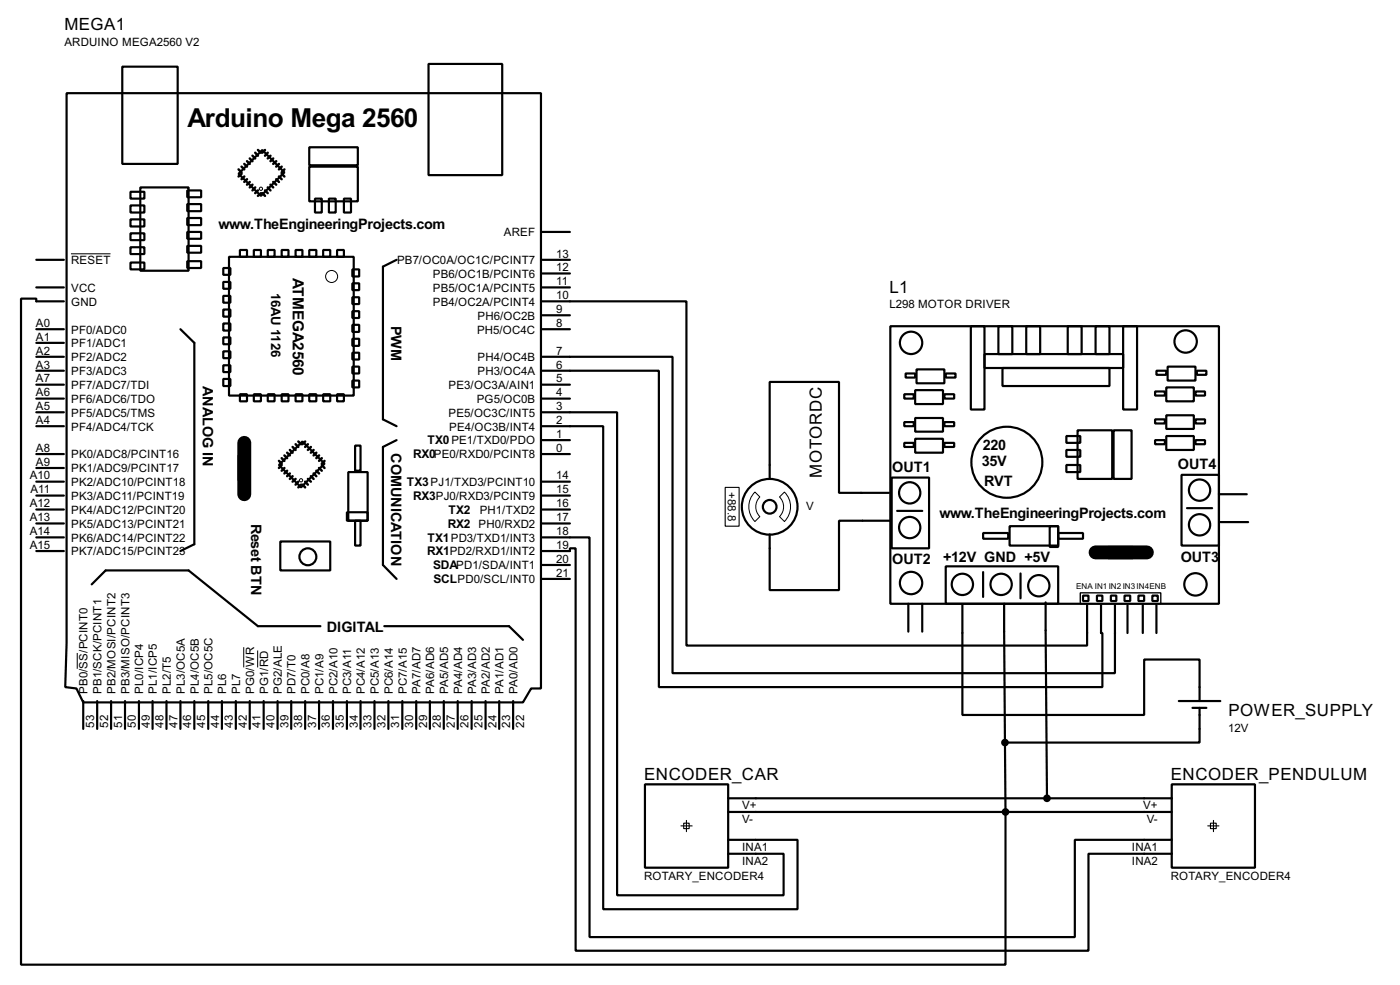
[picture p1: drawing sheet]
<svg xmlns="http://www.w3.org/2000/svg" width="256mm" height="180mm" viewBox="0 0 256 180" stroke-linecap="round" stroke-linejoin="round" font-family="sans-serif">
<g fill="none" stroke="#000" stroke-width=".4">
<path d="M12.2 17.1h86.9v108.9h-1.8l-1.5 2.6h-80.5l-1.3-2.6-2-.2 .2-8.1zM22.4 12.2h10.2v17.8h-10.2zM78.5 11.7h13.5v20.4h-13.5zM23.9 35.1h2.6v1.3h-2.6zM23.9 37.6h2.6v1.3h-2.6zM25.7 34.3h8.9v15.3h-8.9zM34.3 34.9h2.6v1.2h-2.6zM34.3 37.4h2.6v1.3h-2.6zM34.3 39.9h2.6v1.3h-2.6zM48.1 27.5l4 4.1-4.3 4.3-4.1-4.1zM56.7 30.5h8.9v6.4h-8.9zM56.7 27h8.9v3.3h-8.9z"/>
<path d="M57.7 36.4h1.3v2.5h-1.3zM60.3 36.4h1.2v2.5h-1.2zM63 36.4h1.3v2.5h-1.3zM6.7 52.6h5M6.7 47.6h5M11.7 55.2h-5v-.5h-2.8v121.9h180.3l-.1-40.7M23.9 40.2h2.6v1.3h-2.6zM23.9 42.7h2.6v1.3h-2.6zM23.9 45.3h2.6v1.2h-2.6zM23.9 48.1h2.6v1.2h-2.6zM34.3 42.5h2.6v1.2h-2.6zM34.3 45h2.6v1.3h-2.6z"/>
<path d="M34.3 47.8h2.6v1.3h-2.6zM40.9 49.1h1.3v1.2h-1.3zM40.9 51.6h1.3v1.3h-1.3zM40.9 54.2h1.3v1.2h-1.3zM40.9 56.7h1.3v1.3h-1.3zM40.9 59.2h1.3v1.3h-1.3zM42 47h22.8v25.4h-22.8zM44 45.8h1.3v1.2h-1.3zM46.5 45.8h1.3v1.2h-1.3zM49.1 45.8h1.2v1.2h-1.2zM51.6 45.8h1.3v1.2h-1.3zM54.2 45.8h1.2v1.2h-1.2z"/>
<path d="M56.7 45.8h1.3v1.2h-1.3zM59.2 45.8h1.3v1.2h-1.3zM61.8 45.8h1.2v1.2h-1.2zM64.6 49.3h1.2v1.3h-1.2zM64.6 51.9h1.2v1.2h-1.2zM64.6 54.4h1.2v1.3h-1.2zM64.6 57h1.2v1.2h-1.2zM64.6 59.5h1.2v1.3h-1.2zM72.7 47.6l-2.5 1.2v28l2.5 1.2M99.4 55.2h26.4v63h73.4v-7.4M99.4 57.7h5M99.4 52.6h5"/>
<path d="M99.4 50.1h5M99.4 47.6h5M99.4 42.5h5M163.1 59.7h60.2v50.8h-60.2zM177.9 59.7h2.5v15.3h-2.5zM182.9 59.7h2.6v5.1h-2.6zM188 59.7h2.6v5.1h-2.6zM195.6 59.7h2.6v5.1h-2.6zM200.7 59.7h2.6v5.1h-2.6zM205.8 59.7h2.5v15.3h-2.5zM6.7 78h5M6.7 75.5h5"/>
<path d="M6.7 73h5M6.7 70.4h5M6.7 67.9h5M6.7 65.3h5M6.7 60.3h5M6.7 62.8h5M33.1 60.3l2.5 2.5v36.8l-2.5 1.3M40.9 61.8h1.3v1.2h-1.3zM40.9 64.3h1.3v1.3h-1.3zM40.9 66.9h1.3v1.2h-1.3zM40.9 69.4h1.3v1.3h-1.3zM44 72.2h1.3v1.3h-1.3z"/>
<path d="M46.5 72.2h1.3v1.3h-1.3zM49.1 72.2h1.2v1.3h-1.2zM51.6 72.2h1.3v1.3h-1.3zM54.2 72.2h1.2v1.3h-1.2zM56.7 72.2h1.3v1.3h-1.3zM59.2 72.2h1.3v1.3h-1.3zM61.8 72.2h1.2v1.3h-1.2zM64.6 62h1.2v1.3h-1.2zM64.6 64.6h1.2v1.2h-1.2zM64.6 67.1h1.2v1.3h-1.2zM64.6 69.7h1.2v1.2h-1.2zM99.4 67.9h21.3v57.9h81.3v-9.9h-.3v-5.1"/>
<path d="M99.4 65.3h23.8v57.9h81.1v-12.4M99.4 75.5h13.7v88.4h30.5v-7.6h-10.2M99.4 78h11.1v88.4h35.6v-12.7h-12.7M99.4 73h5M99.4 70.4h5M99.4 60.3h5M165.7 72.2h1.7v.8h-1.7zM165.7 77.3h1.7v.7h-1.7zM165.9 68.4h1.8v.7h-1.8zM167.7 71.4h5.1v2.6h-5.1zM167.7 76.5h5.1v2.5h-5.1zM167.9 67.6h5.1v2.6h-5.1z"/>
<path d="M173 72.2h1.8v.8h-1.8zM173 77.3h1.8v.7h-1.8zM173.3 68.4h1.8v.7h-1.8zM180.4 64.8h25.4v2.6h-25.4zM183.7 67.4h19.6v3.3h-19.6zM195.4 79.8h2.5v1.3h-2.5zM197.4 78.8h6.4v8.9h-6.4zM204 78.8h3.3v8.9h-3.3zM211.6 71.7h1.8v.7h-1.8zM211.6 76.8h1.8v.7h-1.8zM211.9 67.9h1.8v.7h-1.8zM213.7 70.9h5v2.6h-5z"/>
<path d="M213.7 76h5v2.5h-5zM213.7 79.8h5v2.6h-5zM213.9 67.1h5.1v2.6h-5.1zM219 71.7h1.8v.7h-1.8zM219 76.8h1.8v.7h-1.8zM219.3 67.9h1.7v.7h-1.7zM6.7 98.4h5M6.7 95.8h5M6.7 93.3h5M6.7 90.7h5M6.7 88.2h5M6.7 83.1h5"/>
<path d="M6.7 85.7h5M43.7 83.4h2.1v4.5h-2.1zM51.1 85.1l4.3-4.3 4.1 4.1-4.3 4.3zM51.4 99.1h9.1v5.3h-9.1zM63.6 93.8h3.8v1.5h-3.8zM63.8 86.4h3.6v8.9h-3.6zM65.1 81.6h1v4.6h-1zM65.1 95.3h1v4.6h-1zM72.7 80.6l-2.5 1.2v21.6l2.5 2.6M99.4 98.4h8.6v73.1h88.9v-17.8h17.8M99.4 95.8h5M99.4 93.3h5"/>
<path d="M99.4 90.7h5M99.4 88.2h5M99.4 83.1h5M99.4 80.6h5M141 87.7v-17.8h12.7v20.3h9.2M163.1 95.3h-9.4v12.7h-12.7v-10.2M163.4 87.4h6.8v13h-6.8zM164.4 93.5h4.6M165.7 81.1h1.7v.7h-1.7zM167.7 80.3h5.1v2.6h-5.1zM173 81.1h1.8v.7h-1.8zM180.1 97.6h4.6v1h-4.6z"/>
<path d="M185 96.3h8.9v3.6h-8.9zM192.3 96.3h1.6v3.8h-1.6zM193.9 97.6h4.5v1h-4.5zM195.4 82.4h2.5v1.2h-2.5zM195.4 85.1h2.5v1.3h-2.5zM211.6 80.6h1.8v.7h-1.8zM216.5 86.9h6.8v13h-6.8zM217.5 93h4.6M219 80.6h1.8v.7h-1.8zM223.3 90.5h5.1M223.6 95.6h5.1M6.7 100.9h5"/>
<path d="M16.8 107l2.6-2.6h15.2l12.7 10.2h11.4M70.4 114.6h22.9l2.5 2.5M99.4 100.9h5v-.5h1.1v73.6h93.9v-17.7h15.3M99.4 106h5M99.4 103.4h5M166.4 110.5v5.1M169 110.5v5.1M173.3 103.7h20.6v6.8h-20.6zM176.3 110.8v20.1h33.3v-10.2h10.2v7.6M180.1 104.7v4.6M184 110.5l.1 25.4M187 105v4.5"/>
<path d="M191.6 110.3l.2 35.8M198.4 109h1v1h-1zM201 109h1v1h-1zM203 100.1h4.6v2.1h-4.6zM203.5 109h1v1h-1zM206 109h1.1v1h-1.1zM206.6 110.8v5.1M208.6 109h1v1h-1zM209.4 110.8v5.1M211.1 109h1v1h-1zM211.9 110.8v5.1M15.3 128.3v5.1"/>
<path d="M17.8 128.3v5.1M20.4 128.3v5.1M22.9 128.3v5.1M25.5 128.3v5.1M28 128.3v5.1M30.5 128.3v5.1M33.1 128.3v5.1M35.6 128.3v5.1M38.2 128.3v5.1M40.7 128.3v5.1M43.2 128.3v5.1M45.8 128.3v5.1"/>
<path d="M48.3 128.3v5.1M50.9 128.3v5.1M53.4 128.3v5.1M55.9 128.3v5.1M58.5 128.3v5.1M61 128.3v5.1M63.6 128.3v5.1M66.1 128.3v5.1M68.6 128.3v5.1M71.2 128.3v5.1M73.7 128.3v5.1M76.3 128.3v5.1"/>
<path d="M78.8 128.3v5.1M81.3 128.3v5.1M83.9 128.3v5.1M86.4 128.3v5.1M89 128.3v5.1M91.5 128.3v5.1M94 128.3v5.1M216 128.3h7.6M218.5 129.6h2.5M219.8 129.6v6.3h-35.7M118.2 143.6h15.2v15.2h-15.2zM133.4 146.1h81.3"/>
<path d="M133.4 148.6h81.3M214.7 143.6h15.2v15.2h-15.2z"/>
<circle cx="166.9" cy="62.8" r="2.05"/>
<circle cx="217.2" cy="62.5" r="2.05"/>
<circle cx="141" cy="92.8" r="5.1"/>
<circle cx="141" cy="92.8" r="1.25"/>
<circle cx="166.6" cy="90.2" r="1.95"/>
<circle cx="166.6" cy="96.6" r="1.95"/>
<circle cx="184.4" cy="84.6" r="6.5"/>
<circle cx="219.7" cy="89.7" r="1.95"/>
<circle cx="219.7" cy="96.1" r="1.95"/>
<circle cx="56.4" cy="101.9" r="1.55"/>
<circle cx="166.9" cy="106.7" r="2.05"/>
<circle cx="176.3" cy="107" r="1.95"/>
<circle cx="183.4" cy="107" r="1.95"/>
<circle cx="190.3" cy="107.2" r="1.95"/>
<circle cx="219" cy="107" r="2.05"/>
</g>
<path d="M44.8 81.1v9.4M200.7 101.1h9.4" fill="none" stroke="#000" stroke-width="2.6"/>
<path d="M197.9 108.5h14.8v2h-14.8z" fill="none" stroke="#000" stroke-width=".25"/>
<g fill="none" stroke="#000" stroke-width=".45">
<path d="M43.7 31l.6 .6M44.3 30.5l.5 .5M44.3 31.8l-.6 .5M44.8 30l.5 .5M44.8 32.3l-.5 .5M45.3 29.5l.5 .5M45.3 32.8l-.5 .5M45.8 29l.5 .5M45.8 33.3l-.5 .5M46.3 28.5l.5 .5M46.3 33.8l-.5 .5M46.8 28l.5 .5"/>
<path d="M46.8 34.3l-.5 .6M47.3 27.5l.5 .5M47.3 34.9l-.5 .5M47.8 35.4l-.5 .5M48.1 35.4l.5 .5M48.6 34.9l.5 .5M48.6 27.5l-.5 .5M49.1 34.3l.5 .6M49.1 28l-.5 .5M49.6 33.8l.5 .5M49.6 28.5l-.5 .5M50.1 33.3l.5 .5"/>
<path d="M50.1 29l-.5 .5M50.6 32.8l.5 .5M50.6 29.5l-.5 .5M51.1 32.3l.5 .5M51.1 30l-.5 .5M51.6 31.8l.5 .5M51.6 30.5l-.5 .5M52.1 31l-.5 .6M51.1 84.4l.5 .5M51.6 83.9l.5 .5M51.6 85.1l-.5 .6M52.1 83.4l.5 .5"/>
<path d="M52.1 85.7l-.5 .5M52.6 82.9l.5 .5M52.6 86.2l-.5 .5M53.1 82.4l.5 .5M53.1 86.7l-.5 .5M53.6 81.8l.6 .6M53.6 87.2l-.5 .5M54.2 81.3l.5 .5M54.2 87.7l-.6 .5M54.7 80.8l.5 .5M54.7 88.2l-.5 .5M55.2 88.7l-.5 .5"/>
<path d="M55.4 88.7l.5 .5M55.9 88.2l.5 .5M55.9 80.8l-.5 .5M56.4 87.7l.6 .5M56.4 81.3l-.5 .5M57 87.2l.5 .5M57 81.8l-.6 .6M57.5 86.7l.5 .5M57.5 82.4l-.5 .5M58 86.2l.5 .5M58 82.9l-.5 .5M58.5 85.7l.5 .5"/>
<path d="M58.5 83.4l-.5 .5M59 85.1l.5 .6M59 83.9l-.5 .5M59.5 84.4l-.5 .5"/>
</g>
<g fill="none" stroke="#000" stroke-width=".18">
<path d="M13 46.5h7.3M138.3 90.1l.9 .9a2.54 2.54 0 0 0 0 3.6l-.9 .9a3.8 3.8 0 0 1 0-5.4zM142.8 91l.9-.9a3.8 3.8 0 0 1 0 5.4l-.9-.9a2.54 2.54 0 0 0 0-3.6zM14.1 119.5v2.9M44.7 118.5v3.7M47.2 119.1v3.1"/>
<circle cx="47.8" cy="34.6" r=".3"/>
<circle cx="60.7" cy="50.6" r="1.1"/>
<circle cx="55.1" cy="87.9" r=".3"/>
</g>
<path d="M132.9 89.2h2.5v7.1h-2.5zM118.2 143.6h15.2v15.2h-15.2zM124.8 151.2h2M125.3 150.7h1v1h-1zM125.8 150.2v2M214.7 143.6h15.2v15.2h-15.2zM221.3 151.2h2M221.8 150.7h1v1h-1zM222.3 150.2v2" fill="none" stroke="#000" stroke-width=".2"/>
<g fill="#000" stroke="#000" stroke-width=".4">
<circle cx="184.1" cy="135.9" r=".5"/>
<circle cx="184.2" cy="148.6" r=".5"/>
<circle cx="191.8" cy="146.1" r=".5"/>
</g>
<text font-size="5.4" x="34.3" y="23.3">Arduino Mega 2560</text>
<g font-size="3.5">
<text x="11.8" y="5.5">MEGA1</text>
<text x="163" y="53.6">L1</text>
<text x="150.6" y="87.4" transform="rotate(-90 150.6 87.4)">MOTORDC</text>
<text x="225.1" y="131">POWER_SUPPLY</text>
<text x="118" y="142.8">ENCODER_CAR</text>
<text x="214.5" y="142.8">ENCODER_PENDULUM</text>
</g>
<text font-size="3.2" x="53.7" y="50.8" transform="rotate(90 53.7 50.8)">ATMEGA2560</text>
<g font-size="3">
<text x="40.1" y="41.9">www.TheEngineeringProjects.com</text>
<text x="71.6" y="59.6" transform="rotate(90 71.6 59.6)">PWM</text>
<text x="37.2" y="70.7" transform="rotate(90 37.2 70.7)">ANALOG IN</text>
<text x="71.7" y="83" transform="rotate(90 71.7 83)">COMUNICATION</text>
<text x="180.1" y="82.3">220</text>
<text x="163.4" y="86.4">OUT1</text>
<text x="179.9" y="85.4">35V</text>
<text x="180.3" y="88.9">RVT</text>
<text x="215.8" y="85.9">OUT4</text>
<text x="46" y="95.8" transform="rotate(90 46 95.8)">Reset BTN</text>
<text x="172.1" y="94.8">www.TheEngineeringProjects.com</text>
<text x="163.4" y="103.2">OUT2</text>
<text x="172.8" y="102.9">+12V GND +5V</text>
<text x="216.3" y="102.9">OUT3</text>
<text x="59.9" y="115.6">DIGITAL</text>
</g>
<text font-size="2.7" x="49.7" y="53.6" transform="rotate(90 49.7 53.6)">16AU 1126</text>
<g font-size="2.5">
<text x="75.7" y="83.9">RX0PE0/RXD0/PCINT8</text>
<text x="78.3" y="81.4">TX0PE1/TXD0/PDO</text>
<text x="74.5" y="88.9">TX3PJ1/TXD3/PCINT10</text>
<text x="75.7" y="91.5">RX3PJ0/RXD3/PCINT9</text>
<text x="82.1" y="94.1">TX2</text>
<text x="78.2" y="101.7">RX1PD2/RXD1/INT2</text>
<text x="78.3" y="99.2">TX1PD3/TXD1/INT3</text>
<text x="82" y="96.6">RX2 PH0/RXD2</text>
<text x="79.3" y="104.2">SDAPD1/SDA/INT1</text>
<text x="79.4" y="106.8">SCLPD0/SCL/INT0</text>
</g>
<g font-size="2.4">
<text x="11.8" y="8.5">ARDUINO MEGA2560 V2</text>
<text x="92.3" y="43.3">AREF</text>
<text x="101.9" y="47.2">13</text>
<text x="13" y="48.3">RESET</text>
<text x="13" y="53.4">VCC</text>
<text x="72.7" y="48.3">PB7/OC0A/OC1C/PCINT7</text>
<text x="79.3" y="53.4">PB5/OC1A/PCINT5</text>
<text x="79.3" y="50.8">PB6/OC1B/PCINT6</text>
<text x="101.9" y="52.2">11</text>
<text x="101.9" y="49.7">12</text>
<text x="6.6" y="59.9">A0</text>
<text x="13" y="56">GND</text>
<text x="79.3" y="56">PB4/OC2A/PCINT4</text>
<text x="87.5" y="58.5">PH6/OC2B</text>
<text x="101.9" y="59.9">8</text>
<text x="101.9" y="57.3">9</text>
<text x="101.9" y="54.7">10</text>
<text x="162.9" y="56.4">L298 MOTOR DRIVER</text>
<text x="6.6" y="64.9">A2</text>
<text x="6.6" y="62.4">A1</text>
<text x="13" y="63.5">PF1/ADC1</text>
<text x="13" y="61">PF0/ADC0</text>
<text x="87.4" y="61">PH5/OC4C</text>
<text x="101.9" y="64.9">7</text>
<text x="6.6" y="70">A7</text>
<text x="6.6" y="67.4">A3</text>
<text x="13" y="71.2">PF7/ADC7/TDI</text>
<text x="13" y="68.7">PF3/ADC3</text>
<text x="13" y="66.1">PF2/ADC2</text>
<text x="82.2" y="71.2">PE3/OC3A/AIN1</text>
<text x="87.5" y="68.7">PH3/OC4A</text>
<text x="87.5" y="66.1">PH4/OC4B</text>
<text x="101.9" y="70">5</text>
<text x="101.9" y="67.4">6</text>
<text x="6.6" y="72.6">A6</text>
<text x="6.6" y="75.1">A5</text>
<text x="6.6" y="77.6">A4</text>
<text x="13" y="73.7">PF6/ADC6/TDO</text>
<text x="13" y="76.2">PF5/ADC5/TMS</text>
<text x="82.2" y="76.2">PE5/OC3C/INT5</text>
<text x="87.3" y="73.7">PG5/OC0B</text>
<text x="101.9" y="77.6">2</text>
<text x="101.9" y="75.1">3</text>
<text x="101.9" y="72.6">4</text>
<text x="6.6" y="82.7">A8</text>
<text x="13" y="83.9">PK0/ADC8/PCINT16</text>
<text x="13" y="78.8">PF4/ADC4/TCK</text>
<text x="82.3" y="78.8">PE4/OC3B/INT4</text>
<text x="101.9" y="82.7">0</text>
<text x="101.9" y="80.2">1</text>
<text x="5.4" y="87.8">A10</text>
<text x="6.6" y="85.3">A9</text>
<text x="13" y="88.9">PK2/ADC10/PCINT18</text>
<text x="13" y="86.4">PK1/ADC9/PCINT17</text>
<text x="101.9" y="87.8">14</text>
<text x="5.4" y="95.4">A13</text>
<text x="5.4" y="92.9">A12</text>
<text x="5.6" y="90.3">A11</text>
<text x="13" y="94.1">PK4/ADC12/PCINT20</text>
<text x="13" y="91.5">PK3/ADC11/PCINT19</text>
<text x="87.9" y="94.1">PH1/TXD2</text>
<text x="101.9" y="95.4">17</text>
<text x="101.9" y="92.9">16</text>
<text x="101.9" y="90.3">15</text>
<text x="133.4" y="90.1" transform="rotate(90 133.4 90.1)">+88.8</text>
<text x="147.7" y="93.3">V</text>
<text x="5.4" y="100.5">A15</text>
<text x="5.4" y="98">A14</text>
<text x="13" y="101.7">PK7/ADC15/PCINT23</text>
<text x="13" y="99.2">PK6/ADC14/PCINT22</text>
<text x="13" y="96.6">PK5/ADC13/PCINT21</text>
<text x="101.9" y="100.5">19</text>
<text x="101.9" y="98">18</text>
<text x="101.9" y="105.6">21</text>
<text x="101.9" y="103">20</text>
<text x="16.1" y="127" transform="rotate(-90 16.1 127)">PB0/SS/PCINT0</text>
<text x="18.6" y="127" transform="rotate(-90 18.6 127)">PB1/SCK/PCINT1</text>
<text x="21.2" y="127" transform="rotate(-90 21.2 127)">PB2/MOSI/PCINT2</text>
<text x="23.7" y="127" transform="rotate(-90 23.7 127)">PB3/MISO/PCINT3</text>
<text x="26.3" y="127" transform="rotate(-90 26.3 127)">PL0/ICP4</text>
<text x="28.8" y="127" transform="rotate(-90 28.8 127)">PL1/ICP5</text>
<text x="31.3" y="127" transform="rotate(-90 31.3 127)">PL2/T5</text>
<text x="33.9" y="127" transform="rotate(-90 33.9 127)">PL3/OC5A</text>
<text x="36.4" y="127" transform="rotate(-90 36.4 127)">PL4/OC5B</text>
<text x="39" y="127" transform="rotate(-90 39 127)">PL5/OC5C</text>
<text x="41.5" y="127" transform="rotate(-90 41.5 127)">PL6</text>
<text x="44" y="127" transform="rotate(-90 44 127)">PL7</text>
<text x="46.6" y="127" transform="rotate(-90 46.6 127)">PG0/WR</text>
<text x="49.1" y="127" transform="rotate(-90 49.1 127)">PG1/RD</text>
<text x="51.7" y="127" transform="rotate(-90 51.7 127)">PG2/ALE</text>
<text x="54.2" y="127" transform="rotate(-90 54.2 127)">PD7/T0</text>
<text x="56.7" y="127" transform="rotate(-90 56.7 127)">PC0/A8</text>
<text x="59.3" y="127" transform="rotate(-90 59.3 127)">PC1/A9</text>
<text x="61.8" y="127" transform="rotate(-90 61.8 127)">PC2/A10</text>
<text x="64.4" y="127" transform="rotate(-90 64.4 127)">PC3/A11</text>
<text x="66.9" y="127" transform="rotate(-90 66.9 127)">PC4/A12</text>
<text x="69.4" y="127" transform="rotate(-90 69.4 127)">PC5/A13</text>
<text x="72" y="127" transform="rotate(-90 72 127)">PC6/A14</text>
<text x="74.5" y="127" transform="rotate(-90 74.5 127)">PC7/A15</text>
<text x="77.1" y="127" transform="rotate(-90 77.1 127)">PA7/AD7</text>
<text x="79.6" y="127" transform="rotate(-90 79.6 127)">PA6/AD6</text>
<text x="82.1" y="127" transform="rotate(-90 82.1 127)">PA5/AD5</text>
<text x="84.7" y="127" transform="rotate(-90 84.7 127)">PA4/AD4</text>
<text x="87.2" y="127" transform="rotate(-90 87.2 127)">PA3/AD3</text>
<text x="89.8" y="127" transform="rotate(-90 89.8 127)">PA2/AD2</text>
<text x="92.3" y="127" transform="rotate(-90 92.3 127)">PA1/AD1</text>
<text x="94.8" y="127" transform="rotate(-90 94.8 127)">PA0/AD0</text>
<text x="17.2" y="133.2" transform="rotate(-90 17.2 133.2)">53</text>
<text x="19.8" y="133.2" transform="rotate(-90 19.8 133.2)">52</text>
<text x="22.3" y="133.2" transform="rotate(-90 22.3 133.2)">51</text>
<text x="24.9" y="133.2" transform="rotate(-90 24.9 133.2)">50</text>
<text x="27.4" y="133.2" transform="rotate(-90 27.4 133.2)">49</text>
<text x="29.9" y="133.2" transform="rotate(-90 29.9 133.2)">48</text>
<text x="32.5" y="133.2" transform="rotate(-90 32.5 133.2)">47</text>
<text x="35" y="133.2" transform="rotate(-90 35 133.2)">46</text>
<text x="37.6" y="133.2" transform="rotate(-90 37.6 133.2)">45</text>
<text x="40.1" y="133.2" transform="rotate(-90 40.1 133.2)">44</text>
<text x="42.7" y="133.2" transform="rotate(-90 42.7 133.2)">43</text>
<text x="45.2" y="133.2" transform="rotate(-90 45.2 133.2)">42</text>
<text x="47.7" y="133.2" transform="rotate(-90 47.7 133.2)">41</text>
<text x="50.3" y="133.1" transform="rotate(-90 50.3 133.1)">40</text>
<text x="52.8" y="133.2" transform="rotate(-90 52.8 133.2)">39</text>
<text x="55.3" y="133.2" transform="rotate(-90 55.3 133.2)">38</text>
<text x="57.9" y="133.2" transform="rotate(-90 57.9 133.2)">37</text>
<text x="60.4" y="133.2" transform="rotate(-90 60.4 133.2)">36</text>
<text x="63" y="133.1" transform="rotate(-90 63 133.1)">35</text>
<text x="65.5" y="133.2" transform="rotate(-90 65.5 133.2)">34</text>
<text x="68" y="133.2" transform="rotate(-90 68 133.2)">33</text>
<text x="70.6" y="133.2" transform="rotate(-90 70.6 133.2)">32</text>
<text x="73.1" y="133.2" transform="rotate(-90 73.1 133.2)">31</text>
<text x="75.7" y="133.1" transform="rotate(-90 75.7 133.1)">30</text>
<text x="78.2" y="133.2" transform="rotate(-90 78.2 133.2)">29</text>
<text x="80.7" y="133.2" transform="rotate(-90 80.7 133.2)">28</text>
<text x="83.3" y="133.2" transform="rotate(-90 83.3 133.2)">27</text>
<text x="85.8" y="133.2" transform="rotate(-90 85.8 133.2)">26</text>
<text x="88.4" y="133.2" transform="rotate(-90 88.4 133.2)">25</text>
<text x="91" y="133.2" transform="rotate(-90 91 133.2)">24</text>
<text x="93.5" y="133.2" transform="rotate(-90 93.5 133.2)">23</text>
<text x="96" y="133.2" transform="rotate(-90 96 133.2)">22</text>
<text x="225" y="133.9">12V</text>
<text x="135.9" y="148.1">V+</text>
<text x="209.4" y="148.1">V+</text>
<text x="135.9" y="150.6">V-</text>
<text x="135.9" y="155.7">INA1</text>
<text x="207.3" y="155.7">INA1</text>
<text x="210.1" y="150.6">V-</text>
<text x="118" y="161">ROTARY_ENCODER4</text>
<text x="135.9" y="158.3">INA2</text>
<text x="207.3" y="158.3">INA2</text>
<text x="214.5" y="161">ROTARY_ENCODER4</text>
</g>
<text font-size="1.7" x="197.1" y="107.8">ENA IN1IN2IN3IN4ENB</text>
</svg>
